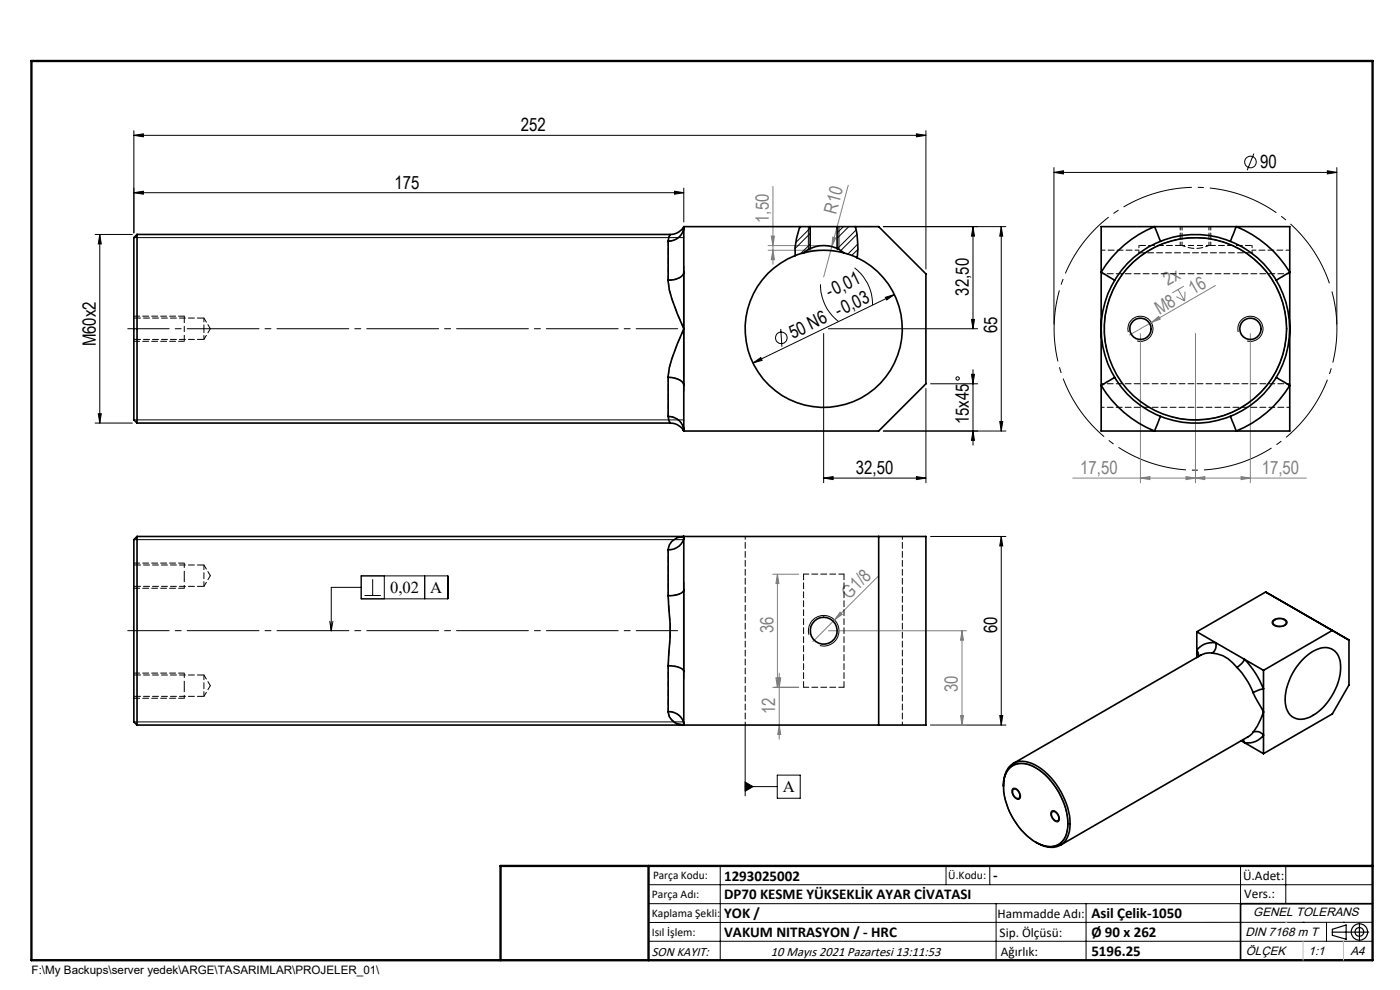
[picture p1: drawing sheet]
<svg xmlns="http://www.w3.org/2000/svg" width="297mm" height="210mm" viewBox="0 0 297 210" stroke-linecap="round" stroke-linejoin="round" font-family="sans-serif">
<g fill="none" stroke="#000" stroke-width=".21">
<path d="M28.4 28.7l2-.3v.6zM28.4 27.7v21.7M28.4 28.7h168M145.1 39.9v7.2M194.4 28.4l2 .3-2 .3zM196.4 27.7v29.4M223.6 36.6l2-.4v.7zM223.6 35.6v33.1M223.6 36.6h60M266 32.6l-1.4 3.5M281.6 36.2l2 .4-2 .3zM283.6 35.6v33.1"/>
<path d="M20.2 49.7h7.9M21.2 49.7l.3 2h-.7zM21.2 49.7v40M28.4 40.9l2-.3v.6zM28.4 50.4h116.7M28.4 40.9h116.7M143.1 40.6l2 .3-2 .3zM171.5 48.1v4.6M178 48.1v4.6M181.3 56.8a9.6 9.6 0 0 1 3.8 7.9M187.4 48.1h26M206.4 48.1l.3 2h-.6z"/>
<path d="M206.4 48.1v21.6M212.4 48.1l.3 2h-.6zM212.4 48.1v43.3M159.7 77l1.7-1.2 .3 .6zM165.6 69.8l.3 3.7M174.1 60.3a9.8 9.8 0 0 0 3.8 7.9M174.7 70.8v31.6M175.8 69.7h31.6M187.8 63.1l2-.6-1.7 1.1zM189.8 62.5l-30.1 14.5M206.1 67.8h.6l-.3 1.9zM206.1 79.4h.6l-.3 2z"/>
<path d="M206.4 78.4v16M234.9 74.7a19.3 19.3 0 0 1 17-24.2 19.3 19.3 0 0 1 21 20.9 19.3 19.3 0 0 1-24.3 17M239.4 70.4a2.66 2.66 0 0 1 2.3-3.3 2.66 2.66 0 0 1 2.9 2.9 2.66 2.66 0 0 1-3.4 2.3M262.7 70.4a2.67 2.67 0 0 1 2.3-3.3 2.67 2.67 0 0 1 2.9 2.8 2.67 2.67 0 0 1-3.3 2.4M20.2 89.7h7.9M20.8 87.8h.7l-.3 1.9zM28.4 89.1h116.7M187.4 91.4h26M196.4 82.4v20M197.4 81.4h10M206.4 91.4l.3 2h-.6zM212.1 89.4h.6l-.3 2z"/>
<path d="M28.4 114.5h116.7M174.7 101.4l2-.3v.6zM174.7 101.4h21.7M194.4 101.1l2 .3-2 .3zM197.4 113.8h16M212.4 113.8v40M212.4 113.8l.3 2h-.6zM70 131.8l.3 2M70.6 131.8l-.3 2M76.6 122.2h18.4v4.8h-18.4zM76.6 124.6h-6.3v9.2M77.3 126.3h3.5"/>
<path d="M79.1 122.9v3.4M81.5 122.2v4.8M90.1 122.2v4.8M171.6 134.6a3.2 3.2 0 0 1 2.9-4 3.2 3.2 0 0 1 3.5 3.5 3.2 3.2 0 0 1-4.1 2.8M270 131.6a2.26 2.26 0 0 1 3 .2 .88 .88 0 0 1-.9 1.1 1.8 1.8 0 0 1-2.3-.8zM28.4 153.1h116.7M158.1 153.8v15M197.4 153.8h16M212.1 151.8h.6l-.3 2zM158.1 166.9h6.8M158.1 165.9l1.7 1-1.7 .9zM164.9 164.4h4.9v4.9h-4.9z"/>
<path d="M214.1 163a4.4 4.4 0 0 1 5.6-.1 14.8 14.8 0 0 1 6.8 12.4 3.9 3.9 0 0 1-3.3 4.3 8 8 0 0 1-6.3-3.4 14 14 0 0 1-3.9-11l.5-1.2zM214.8 167.3a1.13 1.13 0 0 1 1.6 1l.1 .3a.67 .67 0 0 1-.2 .9 .67 .67 0 0 1-1-.2l-.6-1.2zM223 172.1l.2-.1a1.55 1.55 0 0 1 1.3 2.3 1.62 1.62 0 0 1-1.5-2.2zM137.6 187.7h153.6M137.6 191.7h153.6M137.6 199.7h153.6M152.8 183.7v20M200.7 183.7v4M210 183.7v4M211.3 191.7v12M230.4 191.7v12M263.2 183.7v20"/>
<path d="M272.8 183.7v8M276.4 195.6h.1M281.4 195.6v4.1M285 195.6h.1M291.2 195.6l-153.6 .1"/>
<circle cx="265.3" cy="34.4" r="1.24"/>
<circle cx="165.8" cy="71.7" r="1.24"/>
<circle cx="203.1" cy="80.3" r=".36"/>
</g>
<g fill="none" stroke="#808080" stroke-width=".21">
<path d="M164 39.5v16.6M180 39.3l-5.3 19.5M162.9 52.1h10.8M162.9 53.1h10.8M163.6 50.1h.7l-.3 2zM164 53.1l.3 2h-.7zM176.7 50.3l.6 .2-.8 1.8zM241.9 70.8v31.6M244.2 68.4l1.6-1.3 .3 .6zM244.2 68.4l-4.6 2.7M249.6 62.9l1.7 .9M249.9 61.4l1.4 2.4"/>
<path d="M251.1 60.7l-2.4 1.4M251.4 61.9l-.1 1.9M253.6 70.8v31.6M257.8 60.6l-13.6 7.8M265.3 70.8v31.6M227.6 101.4h49.5M241.9 101.4l2-.3v.6zM251.6 101.1l2 .3-2 .3zM253.6 101.4l2-.3v.6zM263.3 101.1l2 .3-2 .3zM163.9 121.8h5.5M164.9 121.8v24"/>
<path d="M164.9 121.8l.3 2h-.6zM175.8 133.8h29.3M178.2 129.8l.5 .5-1.7 1.2zM186.2 122.3l-13.8 13.8M204.1 133.8v20M204.1 133.8l.3 2h-.6zM163.9 145.8h5.5M164.6 143.8h.6l-.3 2zM165 143.8h.6l-.3 2zM165.3 142.8v14M165.3 153.8l.3 2h-.6zM197.4 153.8h7.7"/>
<path d="M203.8 151.8h.6l-.3 2z"/>
</g>
<g fill="none" stroke="#000" stroke-width=".25">
<path d="M145.1 56.5v26.5M171.5 52.7h.4M177.6 52.7h.4M145.1 123.5v20.6M282.6 197.7h7.8M282.6 197.1l3-.9v3l-3-.8zM288.4 195.8v3.8M106.2 203.7h185"/>
<circle cx="288.4" cy="197.7" r="1.74"/>
<circle cx="288.4" cy="197.7" r=".93"/>
</g>
<path d="M256.9 52.1h-6.5" fill="none" stroke="#000" stroke-width=".21" stroke-dasharray="1.3 .6" stroke-dashoffset=".2" stroke-linecap="butt"/>
<path d="M39.1 67.2v5.2" fill="none" stroke="#000" stroke-width=".21" stroke-dasharray="1.3 .6" stroke-dashoffset="-.1" stroke-linecap="butt"/>
<path d="M39.1 122.8v2M39.1 146.1v2" fill="none" stroke="#000" stroke-width=".21" stroke-dasharray="1.3 .6" stroke-dashoffset=".6" stroke-linecap="butt"/>
<path d="M39.1 119.4v2.7M39.1 142.8v2.6" fill="none" stroke="#000" stroke-width=".21" stroke-dasharray="1.3 .6" stroke-dashoffset=".3" stroke-linecap="butt"/>
<path d="M282.3 61a30 30 0 0 0-50.3-12.1 30 30 0 0 0 13.9 49.8 30 30 0 0 0 36.8-36.2l-.4-1.5" fill="none" stroke="#000" stroke-width=".21" stroke-dasharray="15.2 1.3 1.3 1.3" stroke-dashoffset="-.9" stroke-linecap="butt"/>
<path d="M250.4 48.1v4M256.9 52.1v-4" fill="none" stroke="#000" stroke-width=".21" stroke-dasharray="1.3 .6" stroke-dashoffset=".5"/>
<path d="M28.4 72.4h10.7M39.1 67.1h-10.7M39.1 119.4h-10.7M28.4 124.8h10.7M28.4 148.1h10.7M39.1 142.8h-10.7" fill="none" stroke="#000" stroke-width=".21" stroke-dasharray="1.3 .6" stroke-dashoffset=".1"/>
<path d="M39.1 67.1v.1" fill="none" stroke="#000" stroke-width=".21" stroke-dasharray="1.3 .6"/>
<path d="M39.1 122.1v.7M39.1 145.4v.7" fill="none" stroke="#000" stroke-width=".21" stroke-dasharray="1.3 .6" stroke-dashoffset=".3"/>
<path d="M27.1 69.7h116.7M27.1 133.8h116.7" fill="none" stroke="#000" stroke-width=".21" stroke-dasharray="15.2 1.3 1.3 1.3" stroke-dashoffset="6.4"/>
<path d="M291.2 191.7h-28v12" fill="none" stroke="#000" stroke-width=".35"/>
<path d="M6.7 12.9h284.5v190.8h-284.5zM137.6 183.7v20M291.2 183.7h-185v20" fill="none" stroke="#000" stroke-width=".5"/>
<path d="M276.4 199.7v4M285 199.7v4" fill="none" stroke="#c0c0c0" stroke-width=".21"/>
<path d="M272.8 195.6h.1" fill="none" stroke="#c0c0c0" stroke-width=".25"/>
<g fill="#000">
<path d="M158.1 165.9l1.7 1-1.7 .9z"/>
<path d="M28.4 28.7l2-.3v.6zM194.4 28.4l2 .3-2 .3zM174.7 101.4l2-.3v.6zM194.4 101.1l2 .3-2 .3z"/>
<path d="M223.6 36.6l2-.4v.7zM281.6 36.2l2 .4-2 .3z"/>
<path d="M143.1 40.6l2 .3-2 .3zM28.4 40.9l2-.3v.6z"/>
<path d="M212.4 48.1l.3 2h-.6zM212.1 89.4h.6l-.3 2z"/>
<path d="M159.7 77l2-.6-.3-.6zM187.8 63.1l.3 .5 1.7-1.1z"/>
<path d="M206.1 67.8h.6l-.3 1.9zM206.4 48.1l.3 2h-.6zM206.4 91.4l.3 2h-.6zM206.1 79.4h.6l-.3 2zM20.8 87.8h.7l-.3 1.9zM21.2 49.7l.3 2h-.7z"/>
<path d="M212.4 113.8l.3 2h-.6zM212.1 151.8h.6l-.3 2z"/>
</g>
<g fill="#808080">
<path d="M244.2 68.4l1.6-1.3 .3 .6z"/>
<path d="M178.2 129.8l.5 .5-1.7 1.2z"/>
<path d="M176.7 50.3l.6 .2-.8 1.8z"/>
<path d="M253.6 101.4l2-.3v.6zM263.3 101.1l2 .3-2 .3z"/>
<path d="M241.9 101.4l2-.3v.6zM251.6 101.1l2 .3-2 .3z"/>
<path d="M163.6 50.1h.7l-.3 2zM164 53.1l.3 2h-.7z"/>
<path d="M164.9 121.8l.3 2h-.6zM164.6 143.8h.6l-.3 2zM165 143.8h.6l-.3 2zM165.3 153.8l.3 2h-.6zM204.1 133.8l.3 2h-.6zM203.8 151.8h.6l-.3 2z"/>
</g>
<g fill="none" stroke="#000" stroke-width=".35">
<path d="M29.1 49.7l-.7 .7v38.7l.7 .6M29.1 49.7v40M29.1 49.7h113M141.7 51.2v8.2M141.7 59.4a18.1 18.1 0 0 0 2 7.2l1.4 3.1a54.4 54.4 0 0 0-3.1 8.3l-.3 2M142.1 49.8l-.4 1.4M145 48.1l-.1 .2a3.3 3.3 0 0 1-2.7 1.4M145.1 57.7a2.19 2.19 0 0 1-2.1 1.6l-1.3 .1M145.1 48.1a3.2 3.2 0 0 1-3.4 3.1M145.1 48.1v43.3M145.1 48.1h26.8M168.7 54.2a16.7 16.7 0 0 0-7.5 25.3 16.7 16.7 0 0 0 26.3 .9 16.7 16.7 0 0 0-5.7-25.7"/>
<path d="M169.7 48.1a14.6 14.6 0 0 0-1 6.1M170.5 53.6l-1.8 .6M170.5 53.6a16.6 16.6 0 0 1 8.5 0M171.9 52.7a6.7 6.7 0 0 1 5.7 0M171.9 48.1h5.7M171.9 52.7l-1.4 .9M171.9 48.1v4.6M177.6 52.7l1.4 .9M177.6 48.1h8.8l10 10v23.3l-10 10h-41.3M177.6 48.1v4.6M179 53.6l2.8 1.1M181.5 48.1a18.6 18.6 0 0 1 .3 6.6"/>
<path d="M233.6 48.1h40v43.3h-40zM246.2 51.2l-1.3-3.1a23.5 23.5 0 0 0-11.3 9.6l2.9 1.7M261 51.2l1.3-3.1a23.7 23.7 0 0 1 11.3 9.6l-2.8 1.7M29.1 89.7h113M141.7 80v8.3M141.7 88.3a3.2 3.2 0 0 1 3.4 3.1M141.7 80l1.9 .4a1.89 1.89 0 0 1 1.5 1.4M141.7 88.3l.4 1.4M142.1 89.8a3.3 3.3 0 0 1 2.9 1.5v-.1M236.5 80l-2.9 1.8a23.5 23.5 0 0 0 11.3 9.6l1.3-3.1M270.8 80l2.8 1.8a23.7 23.7 0 0 1-11.3 9.6l-1.3-3.1M29.1 113.8v40"/>
<path d="M29.1 113.8l-.7 .7v38.6l.7 .7M29.1 113.8h167.3v40h-167.3M141.7 116.7v9.7M145.1 113.8a3.1 3.1 0 0 1-3.4 2.9M145.1 113.8a3.1 3.1 0 0 0-3.4 2.9M145.1 113.8v40M186.4 113.8v40M141.7 126.4l.5 6-.1 3.2-.4 5.6M145.1 125.1a2.1 2.1 0 0 1-2.1 1.2l-1.3 .1M253.9 134l14.1 8.2M253.9 134v5.5M257.2 138.5a6.9 6.9 0 0 1 5.2 3.1"/>
<path d="M257.2 138.5a1.97 1.97 0 0 0 .7-2.2 4.1 4.1 0 0 0-4 1.7l.3 .8v.5M257.2 138.5l-1.5 .1-.9 .4-39.9 23M268.5 125.6l-14.6 8.4M268.5 125.6l17.7 10.2v9.5l-3.6 6.1-14.6 8.5M268.5 125.6l3.6 2M270.2 131.6a1.79 1.79 0 0 1 2.7 .4 1.62 1.62 0 0 1-2.7 .4 .52 .52 0 0 1 0-.8zM282.6 133.7l-14.6 8.5M141.7 150.9a3.1 3.1 0 0 1 3.4 2.9M141.7 141.2v9.7M141.7 141.2l2.4 .4a1.17 1.17 0 0 1 1 .8M141.7 150.9a3.1 3.1 0 0 0 3.4 2.9M262.4 141.6a16.9 16.9 0 0 1 3.5 5.3"/>
<path d="M262.4 141.6a4 4 0 0 0 1.6-1.7 19.3 19.3 0 0 1 4 6.2l-2.1 .8M263.3 157.2l.7 .3M263.7 156.9l.3 .6M264 157.5l4 2.4M265.9 146.9l2.1 4.2a13.8 13.8 0 0 1-2.1 4.2M265.9 155.3a1.8 1.8 0 0 1 2.1 .6 4.1 4.1 0 0 1-4 1.6M265.9 155.3l-1.1 1-39.8 23M268 142.2v17.7M276.1 140.2a6.6 6.6 0 0 1 5.9-2.7 3.7 3.7 0 0 1 2.4 4.1 12.9 12.9 0 0 1-6.5 10.5 3.4 3.4 0 0 1-5.2-3 12.9 12.9 0 0 1 3.4-8.9zM212.9 166.8a5 5 0 0 1 2.4-5 5.7 5.7 0 0 1 5.6 1.3 15.6 15.6 0 0 1 6.1 12.4 4 4 0 0 1-4.1 4.2 7 7 0 0 1-3.2-1.1M214.2 162.9a4.5 4.5 0 0 1 5.7 .1 14.8 14.8 0 0 1 6.6 12.5 3.9 3.9 0 0 1-5.9 3.6 14.5 14.5 0 0 1-7.7-13.4 4.9 4.9 0 0 1 1.3-2.8zM214.9 167.5a1.08 1.08 0 0 1 1.5 1 .6 .6 0 0 1-.3 .9 .6 .6 0 0 1-.8-.4l-.5-.8z"/>
<path d="M223.2 172.3a1.11 1.11 0 0 1 1.4 1 .6 .6 0 0 1-.3 .9 .6 .6 0 0 1-.8-.4l-.4-.8z"/>
<circle cx="241.9" cy="69.7" r="2.26"/>
<circle cx="253.6" cy="69.7" r="20"/>
<circle cx="253.6" cy="69.7" r="19.3"/>
<circle cx="265.3" cy="69.8" r="2.27"/>
<circle cx="174.7" cy="133.8" r="2.85"/>
</g>
<path d="M241.6 53.6h24M170.5 121.8v24M141.8 150.9a3.1 3.1 0 0 0 3.3 2.9M145.1 153.8a3.1 3.1 0 0 0-3.3-2.9M179 145.8v-24" fill="none" stroke="#000" stroke-width=".21" stroke-dasharray="1.3 .6" stroke-dashoffset=".1"/>
<path d="M145.1 57.7a2.18 2.18 0 0 1-2.1 1.6l-1.2 .1M250.8 48.1v4M256.5 52.1v-4M43.3 69.7v-2.2M43.3 72v-2.3M145.1 81.8a2.18 2.18 0 0 0-2.1-1.6l-1.2-.2M141.8 116.6v9.8M141.8 141.2v9.7" fill="none" stroke="#000" stroke-width=".21" stroke-dasharray="1.3 .6" stroke-dashoffset=".5"/>
<path d="M250.8 52.1h-9.2M265.6 52.1h-9.2M28.4 72h14.9M43.3 67.5h-14.9M43.3 119.8h-14.9M28.4 124.4h14.9M141.8 126.4a65.8 65.8 0 0 1 0 14.8M28.4 147.7h14.9M43.3 143.2h-14.9" fill="none" stroke="#000" stroke-width=".21" stroke-dasharray="1.3 .6" stroke-dashoffset="-.1"/>
<path d="M179 121.8h-8.5M179 145.8h-8.5" fill="none" stroke="#000" stroke-width=".21" stroke-dasharray="1.3 .6" stroke-dashoffset=".2"/>
<path d="M141.8 51.2v8.2M43.3 72l1.3-2.3M44.6 69.7l-1.3-2.2M141.8 80v8.3M43.3 124.4v-4.6M43.3 124.4l1.3-2.3M44.6 122.1l-1.3-2.3M43.3 147.7v-4.5M43.3 147.7l1.3-2.3M44.6 145.4l-1.3-2.2" fill="none" stroke="#000" stroke-width=".21" stroke-dasharray="1.3 .6" stroke-dashoffset=".3"/>
<path d="M142.2 49.8l-.4 1.4M141.8 88.3l.4 1.4M145.1 125.1a2.12 2.12 0 0 1-2.1 1.2l-1.2 .1M145.1 142.4a2.12 2.12 0 0 0-2.1-1.1l-1.2-.1" fill="none" stroke="#000" stroke-width=".21" stroke-dasharray="1.3 .6" stroke-dashoffset=".7"/>
<path d="M233.6 58.1h40M250.8 52.1a6.7 6.7 0 0 0 5.6 0M233.6 86.4h40M273.6 81.4h-40M158.1 113.8v40M191.4 153.8v-40" fill="none" stroke="#000" stroke-width=".21" stroke-dasharray="1.3 .6" stroke-dashoffset=".6"/>
<path d="M170 48.1l-.4 .4M171.9 48.4l-3.1 3.1M171.9 51.8l-2.1 2M171.9 49.5l-3.2 3.2M178.9 48.1l-1.3 1.3M180.1 48.1l-2.5 2.4M181.6 48.7l-3.9 4M181.8 49.7l-3.4 3.5M182 51.8l-2.1 2.1M182 52.9l-1.3 1.3" fill="none" stroke="#000" stroke-width=".21"/>
<path d="M141.8 59.4a18 18 0 0 0 1.9 7.1l1.4 3.2M145 48.1v.2l.1-.2M145.1 48.1a3.2 3.2 0 0 1-3.3 3.1M145.1 69.7a52.9 52.9 0 0 0-3.1 8.3l-.2 2M145.1 91.4l-.1-.2M145.1 91.4a3.2 3.2 0 0 0-3.3-3.1" fill="none" stroke="#000" stroke-width=".21" stroke-dasharray="1.3 .6"/>
<path d="M241.6 52.1v1.5M265.6 52.1v1.5" fill="none" stroke="#000" stroke-width=".21" stroke-dasharray="1.3 .6" stroke-dashoffset=".8"/>
<path d="M241.6 53.1h-8M273.6 53.1h-8" fill="none" stroke="#000" stroke-width=".21" stroke-dasharray="1.3 .6" stroke-dashoffset=".4"/>
<g font-size="3.9">
<text x="110.5" y="27.8">252</text>
<text x="267.3" y="35.7">90</text>
<text x="83.7" y="40">175</text>
<text x="176" y="63.3" transform="rotate(-26 176 63.3)">-0,01</text>
<text x="205.6" y="62.7" transform="rotate(-90 205.6 62.7)">32,50</text>
<text x="168.2" y="72" transform="rotate(-26 168.2 72)">50 N6 -0,03</text>
<text x="211.6" y="70.6" transform="rotate(-90 211.6 70.6)">65</text>
<text x="20.3" y="73.4" transform="rotate(-90 20.3 73.4)">M60x2</text>
<text x="205.6" y="90" transform="rotate(-90 205.6 90)">15x45</text>
<text x="181.6" y="100.5">32,50</text>
<text x="211.6" y="134.3" transform="rotate(-90 211.6 134.3)">60</text>
</g>
<g font-size="3.9" fill="#808080">
<text x="163.1" y="47.3" transform="rotate(-90 163.1 47.3)">1,50</text>
<text x="177.4" y="45.5" transform="rotate(-75 177.4 45.5)">R10</text>
<text x="247.8" y="60.6" transform="rotate(-30 247.8 60.6)">2x</text>
<text x="253.1" y="62.6" transform="rotate(-30 253.1 62.6)">16</text>
<text x="245.9" y="66.7" transform="rotate(-30 245.9 66.7)">M8</text>
<text x="229.2" y="100.5">17,50</text>
<text x="267.7" y="100.5">17,50</text>
<text x="180.2" y="127.2" transform="rotate(-45 180.2 127.2)">G1/8</text>
<text x="164.1" y="134.3" transform="rotate(-90 164.1 134.3)">36</text>
<text x="203.2" y="146.9" transform="rotate(-90 203.2 146.9)">30</text>
<text x="164.5" y="151.5" transform="rotate(-90 164.5 151.5)">12</text>
</g>
<g font-size="3.5">
<text x="82.7" y="125.7">0,02</text>
<text x="91.3" y="125.7">A</text>
<text x="166.1" y="168">A</text>
</g>
<g font-size="3.2">
<text x="153.6" y="186.8">1293025002</text>
<text x="153.6" y="190.8">DP70 KESME YÜKSEKLİK AYAR CİVATASI</text>
<text x="210.7" y="186.6">-</text>
<text x="153.6" y="194.8">YOK /</text>
<text x="231.5" y="194.8">Asil Çelik-1050</text>
<text x="153.6" y="198.8">VAKUM NITRASYON / - HRC</text>
<text x="231.5" y="198.7">Ø 90 x 262</text>
<text x="231.5" y="202.8">5196.25</text>
</g>
<g font-size="2.8">
<text x="263.7" y="186.7">Ü.Adet:</text>
<text x="263.9" y="190.5">Vers.:</text>
<text x="211.6" y="194.8">Hammadde Adı:</text>
<text x="138.3" y="202.8">SON KAYIT:</text>
<text x="163.5" y="202.8">10 Mayıs 2021 Pazartesi 13:11:53</text>
<text x="212.1" y="198.7">Sip. Ölçüsü:</text>
<text x="212.3" y="202.7">Ağırlık:</text>
</g>
<g font-size="2.6">
<text x="265.9" y="194.4">GENEL TOLERANS</text>
<text x="264.2" y="198.5">DIN 7168 m T</text>
<text x="264.3" y="202.6">ÖLÇEK</text>
<text x="277.6" y="202.6">1:1</text>
<text x="286.5" y="202.6">A4</text>
</g>
<g font-size="2.5">
<text x="138.3" y="190.5">Parça Adı:</text>
<text x="138.5" y="186.5">Parça Kodu:</text>
<text x="201.2" y="186.5">Ü.Kodu:</text>
<text x="138.3" y="194.5">Kaplama Şekli:</text>
<text x="138.3" y="198.6">Isıl İşlem:</text>
<text x="6.7" y="206.7">F:\My Backups\server yedek\ARGE\TASARIMLAR\PROJELER_01\</text>
</g>
</svg>
